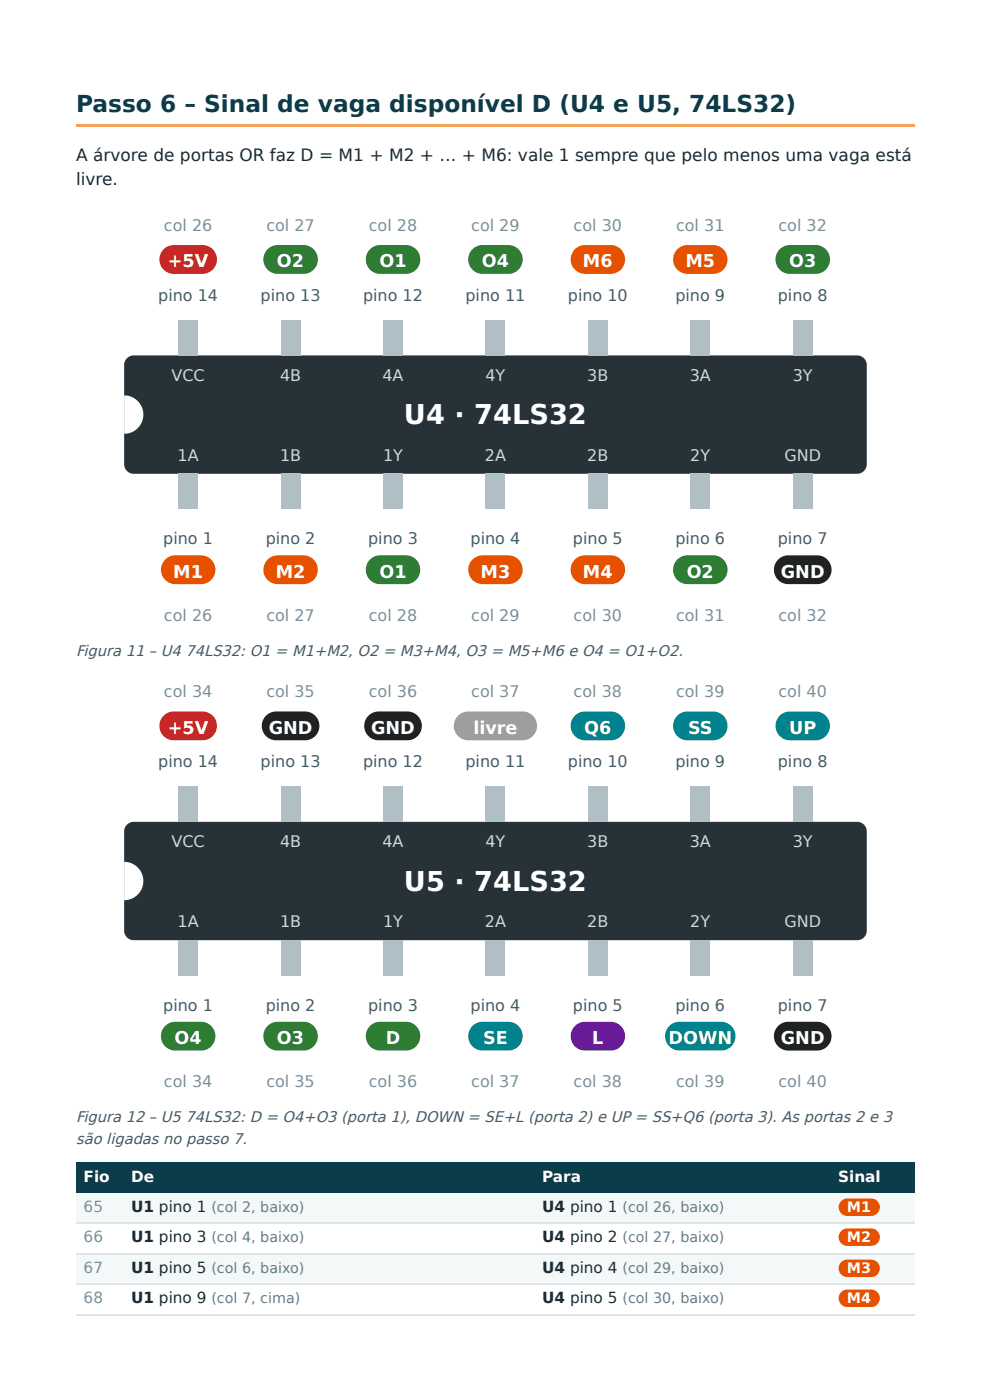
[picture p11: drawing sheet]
<svg xmlns="http://www.w3.org/2000/svg" width="210mm" height="297mm" viewBox="0 0 210 297" stroke-linecap="round" stroke-linejoin="round" font-family="sans-serif">
<path d="M16.1 26.5h177.8v.5h-177.8z" fill="#f4a259"/>
<g fill="#0b3c49">
<path d="M16.1 246.6h10.1v6.6h-10.1z"/>
<path d="M26.2 246.6h87v6.6h-87z"/>
<path d="M113.2 246.6h63v6.6h-63z"/>
<path d="M176.2 246.6h17.7v6.6h-17.7z"/>
</g>
<g fill="#f4f8f8">
<path d="M16.1 253.2h10.1v6.4h-10.1z"/>
<path d="M26.2 253.2h87v6.4h-87z"/>
<path d="M113.2 253.2h63v6.4h-63z"/>
<path d="M176.2 253.2h17.7v6.4h-17.7z"/>
<path d="M16.1 265.9h10.1v6.6h-10.1z"/>
<path d="M26.2 265.9h87v6.6h-87z"/>
<path d="M113.2 265.9h63v6.6h-63z"/>
<path d="M176.2 265.9h17.7v6.6h-17.7z"/>
</g>
<path d="M16.1 259.4h177.8M16.1 266h177.8M16.1 272.4h177.8M16.1 279h177.8" fill="none" stroke="#dde5e7" stroke-width=".26"/>
<path d="M26.9 76l.7-.4 .8-.2h153.3a2.04 2.04 0 0 1 2.1 2v21.1a2.04 2.04 0 0 1-2.1 2h-153.3a2.04 2.04 0 0 1-2.1-2v-21.1l.2-.7z" fill="#263238"/>
<path d="M26.3 83.9a4.1 4.1 0 0 1 4.1 4.1 4.1 4.1 0 0 1-4.1 4z" fill="#fff"/>
<path d="M37.9 100.5h4v7.5h-4z" fill="#b0bec5"/>
<path d="M35 118.7l.8-.6 1-.3h5.8a3.1 3.1 0 0 1 3.1 3.1 3.1 3.1 0 0 1-3.1 3h-5.4a3.1 3.1 0 0 1-2.8-1.9 3.1 3.1 0 0 1 .6-3.3z" fill="#e65100"/>
<path d="M59.6 100.5h4v7.5h-4z" fill="#b0bec5"/>
<path d="M56.7 118.7l.8-.6 1-.3h5.8a3.1 3.1 0 0 1 3.1 3.1 3.1 3.1 0 0 1-3.1 3h-5.4a3.1 3.1 0 0 1-2.8-1.9 3.1 3.1 0 0 1 .6-3.3z" fill="#e65100"/>
<path d="M81.3 100.5h4.1v7.5h-4.1z" fill="#b0bec5"/>
<path d="M78.5 118.7l.8-.6 .9-.3h5.8a3.1 3.1 0 0 1 3.1 3.1 3.1 3.1 0 0 1-3.1 3h-5.4a3.1 3.1 0 0 1-2.8-1.9 3.1 3.1 0 0 1 .7-3.3z" fill="#2e7d32"/>
<path d="M103 100.5h4.1v7.5h-4.1z" fill="#b0bec5"/>
<path d="M100.2 118.7l.8-.6 .9-.3h5.9a3.1 3.1 0 0 1 3 3.1 3.1 3.1 0 0 1-3 3h-5.5a3.1 3.1 0 0 1-2.8-1.9 3.1 3.1 0 0 1 .7-3.3z" fill="#e65100"/>
<path d="M124.7 100.5h4.1v7.5h-4.1z" fill="#b0bec5"/>
<path d="M121.9 118.7l.8-.6 .9-.3h5.9a3.1 3.1 0 0 1 3 3.1 3.1 3.1 0 0 1-3 3h-5.5a3.1 3.1 0 0 1-2.8-1.9 3.1 3.1 0 0 1 .7-3.3z" fill="#e65100"/>
<path d="M146.4 100.5h4.1v7.5h-4.1z" fill="#b0bec5"/>
<path d="M143.6 118.7l.8-.6 1-.3h5.8a3.1 3.1 0 0 1 3 3.1 3.1 3.1 0 0 1-3 3h-5.4a3.1 3.1 0 0 1-2.9-1.9 3.1 3.1 0 0 1 .7-3.3z" fill="#2e7d32"/>
<path d="M168.2 100.5h4v7.5h-4z" fill="#b0bec5"/>
<path d="M165 118.7l.8-.6 .9-.3h6.5a3.1 3.1 0 0 1 3.1 3.1 3.1 3.1 0 0 1-3.1 3h-6.1a3.1 3.1 0 0 1-2.8-1.9 3.1 3.1 0 0 1 .7-3.3z" fill="#212121"/>
<path d="M168.2 67.9h4v7.5h-4z" fill="#b0bec5"/>
<path d="M165.3 52.9l.8-.6 1-.3h5.8a3.1 3.1 0 0 1 3.1 3 3.1 3.1 0 0 1-3.1 3.1h-5.4a3.1 3.1 0 0 1-2.8-1.9 3.1 3.1 0 0 1 .6-3.3z" fill="#2e7d32"/>
<path d="M146.4 67.9h4.1v7.5h-4.1z" fill="#b0bec5"/>
<path d="M143.6 52.9l.8-.6 1-.3h5.8a3.1 3.1 0 0 1 3 3 3.1 3.1 0 0 1-3 3.1h-5.4a3.1 3.1 0 0 1-2.9-1.9 3.1 3.1 0 0 1 .7-3.3z" fill="#e65100"/>
<path d="M124.7 67.9h4.1v7.5h-4.1z" fill="#b0bec5"/>
<path d="M121.9 52.9l.8-.6 .9-.3h5.9a3.1 3.1 0 0 1 3 3 3.1 3.1 0 0 1-3 3.1h-5.5a3.1 3.1 0 0 1-2.8-1.9 3.1 3.1 0 0 1 .7-3.3z" fill="#e65100"/>
<path d="M103 67.9h4.1v7.5h-4.1z" fill="#b0bec5"/>
<path d="M100.2 52.9l.8-.6 .9-.3h5.9a3.1 3.1 0 0 1 3 3 3.1 3.1 0 0 1-3 3.1h-5.5a3.1 3.1 0 0 1-2.8-1.9 3.1 3.1 0 0 1 .7-3.3z" fill="#2e7d32"/>
<path d="M81.3 67.9h4.1v7.5h-4.1z" fill="#b0bec5"/>
<path d="M78.5 52.9l.8-.6 .9-.3h5.8a3.1 3.1 0 0 1 3.1 3 3.1 3.1 0 0 1-3.1 3.1h-5.4a3.1 3.1 0 0 1-2.8-1.9 3.1 3.1 0 0 1 .7-3.3z" fill="#2e7d32"/>
<path d="M59.6 67.9h4v7.5h-4z" fill="#b0bec5"/>
<path d="M56.7 52.9l.8-.6 1-.3h5.8a3.1 3.1 0 0 1 3.1 3 3.1 3.1 0 0 1-3.1 3.1h-5.4a3.1 3.1 0 0 1-2.8-1.9 3.1 3.1 0 0 1 .6-3.3z" fill="#2e7d32"/>
<path d="M37.9 67.9h4v7.5h-4z" fill="#b0bec5"/>
<path d="M34.7 52.9l.8-.6 .9-.3h6.5a3.1 3.1 0 0 1 3.1 3 3.1 3.1 0 0 1-3.1 3.1h-6.1a3.1 3.1 0 0 1-2.8-1.9 3.1 3.1 0 0 1 .7-3.3z" fill="#c62828"/>
<path d="M26.9 175l.7-.5 .8-.1h153.3a2.04 2.04 0 0 1 2.1 2v21a2.04 2.04 0 0 1-2.1 2.1h-153.3a2.04 2.04 0 0 1-2.1-2.1v-21l.2-.8z" fill="#263238"/>
<path d="M26.3 182.8a4.1 4.1 0 0 1 4.1 4.1 4.1 4.1 0 0 1-4.1 4.1z" fill="#fff"/>
<path d="M37.9 199.5h4v7.4h-4z" fill="#b0bec5"/>
<path d="M35 217.7l.8-.6 1-.3h5.8a3.1 3.1 0 0 1 3.1 3 3.1 3.1 0 0 1-3.1 3.1h-5.4a3.1 3.1 0 0 1-2.8-1.9 3.1 3.1 0 0 1 .6-3.3z" fill="#2e7d32"/>
<path d="M59.6 199.5h4v7.4h-4z" fill="#b0bec5"/>
<path d="M56.7 217.7l.8-.6 1-.3h5.8a3.1 3.1 0 0 1 3.1 3 3.1 3.1 0 0 1-3.1 3.1h-5.4a3.1 3.1 0 0 1-2.8-1.9 3.1 3.1 0 0 1 .6-3.3z" fill="#2e7d32"/>
<path d="M81.3 199.5h4.1v7.4h-4.1z" fill="#b0bec5"/>
<path d="M78.5 217.7l.8-.6 .9-.3h5.8a3.1 3.1 0 0 1 3.1 3 3.1 3.1 0 0 1-3.1 3.1h-5.4a3.1 3.1 0 0 1-2.8-1.9 3.1 3.1 0 0 1 .7-3.3z" fill="#2e7d32"/>
<path d="M103 199.5h4.1v7.4h-4.1z" fill="#b0bec5"/>
<path d="M100.2 217.7l.8-.6 .9-.3h5.9a3.1 3.1 0 0 1 3 3 3.1 3.1 0 0 1-3 3.1h-5.5a3.1 3.1 0 0 1-2.8-1.9 3.1 3.1 0 0 1 .7-3.3z" fill="#00838f"/>
<path d="M124.7 199.5h4.1v7.4h-4.1z" fill="#b0bec5"/>
<path d="M121.9 217.7l.8-.6 .9-.3h5.9a3.1 3.1 0 0 1 3 3 3.1 3.1 0 0 1-3 3.1h-5.5a3.1 3.1 0 0 1-2.8-1.9 3.1 3.1 0 0 1 .7-3.3z" fill="#6a1b9a"/>
<path d="M146.4 199.5h4.1v7.4h-4.1z" fill="#b0bec5"/>
<path d="M141.9 217.7l.8-.6 1.2-.3h9a3.1 3.1 0 0 1 3 3 3.1 3.1 0 0 1-3 3.1h-8.8a3.1 3.1 0 0 1-2.9-1.9 3.1 3.1 0 0 1 .7-3.3z" fill="#00838f"/>
<path d="M168.2 199.5h4v7.4h-4z" fill="#b0bec5"/>
<path d="M165 217.7l.8-.6 .9-.3h6.5a3.1 3.1 0 0 1 3.1 3 3.1 3.1 0 0 1-3.1 3.1h-6.1a3.1 3.1 0 0 1-2.8-1.9 3.1 3.1 0 0 1 .7-3.3z" fill="#212121"/>
<path d="M168.2 166.9h4v7.5h-4z" fill="#b0bec5"/>
<path d="M165.3 151.8l.8-.5 1-.3 5.8-.1a3.1 3.1 0 0 1 3.1 3.1 3.1 3.1 0 0 1-3.1 3.1h-5.4a3.1 3.1 0 0 1-2.8-1.9 3.1 3.1 0 0 1 .6-3.4z" fill="#00838f"/>
<path d="M146.4 166.9h4.1v7.5h-4.1z" fill="#b0bec5"/>
<path d="M143.6 151.8l.8-.5 1-.3 5.8-.1a3.1 3.1 0 0 1 3 3.1 3.1 3.1 0 0 1-3 3.1h-5.4a3.1 3.1 0 0 1-2.9-1.9 3.1 3.1 0 0 1 .7-3.4z" fill="#00838f"/>
<path d="M124.7 166.9h4.1v7.5h-4.1z" fill="#b0bec5"/>
<path d="M121.9 151.8l.8-.5 .9-.3 5.9-.1a3.1 3.1 0 0 1 3 3.1 3.1 3.1 0 0 1-3 3.1h-5.5a3.1 3.1 0 0 1-2.8-1.9 3.1 3.1 0 0 1 .7-3.4z" fill="#00838f"/>
<path d="M103 166.9h4.1v7.5h-4.1z" fill="#b0bec5"/>
<path d="M97.1 151.8l.8-.5 1.2-.3 11.7-.1a3.1 3.1 0 0 1 3.1 3.1 3.1 3.1 0 0 1-3.1 3.1h-11.5a3.1 3.1 0 0 1-2.8-1.9 3.1 3.1 0 0 1 .6-3.4z" fill="#9e9e9e"/>
<path d="M81.3 166.9h4.1v7.5h-4.1z" fill="#b0bec5"/>
<path d="M78.1 151.8l.8-.5 1-.3 6.5-.1a3.1 3.1 0 0 1 3 3.1 3.1 3.1 0 0 1-3 3.1h-6.1a3.1 3.1 0 0 1-2.9-1.9 3.1 3.1 0 0 1 .7-3.4z" fill="#212121"/>
<path d="M59.6 166.9h4v7.5h-4z" fill="#b0bec5"/>
<path d="M56.4 151.8l.8-.5 1-.3 6.5-.1a3.1 3.1 0 0 1 3 3.1 3.1 3.1 0 0 1-3 3.1h-6.1a3.1 3.1 0 0 1-2.9-1.9 3.1 3.1 0 0 1 .7-3.4z" fill="#212121"/>
<path d="M37.9 166.9h4v7.5h-4z" fill="#b0bec5"/>
<path d="M34.7 151.8l.8-.5 .9-.3 6.5-.1a3.1 3.1 0 0 1 3.1 3.1 3.1 3.1 0 0 1-3.1 3.1h-6.1a3.1 3.1 0 0 1-2.8-1.9 3.1 3.1 0 0 1 .7-3.4z" fill="#c62828"/>
<g fill="#e65100">
<path d="M178.3 254.8l.6-.4 .6-.1h5.2a1.85 1.85 0 0 1 1.8 1.8 1.85 1.85 0 0 1-1.8 1.9h-5a1.85 1.85 0 0 1-1.8-1.2 1.85 1.85 0 0 1 .4-2z"/>
<path d="M178.3 261.2l.6-.4 .6-.2h5.2a1.85 1.85 0 0 1 1.8 1.9 1.85 1.85 0 0 1-1.8 1.8h-5a1.85 1.85 0 0 1-1.8-1.1 1.85 1.85 0 0 1 .4-2z"/>
<path d="M178.3 267.8l.6-.4 .6-.2h5.2a1.85 1.85 0 0 1 1.8 1.9 1.85 1.85 0 0 1-1.8 1.8h-5a1.85 1.85 0 0 1-1.8-1.1 1.85 1.85 0 0 1 .4-2z"/>
<path d="M178.3 274.1l.6-.4 .6-.1h5.2a1.85 1.85 0 0 1 1.8 1.8 1.85 1.85 0 0 1-1.8 1.9h-5a1.85 1.85 0 0 1-1.8-1.2 1.85 1.85 0 0 1 .4-2z"/>
</g>
<g font-size="5.8" fill="#fff">
<text x="85.6" y="90">U4 · 74LS32</text>
<text x="85.6" y="188.9">U5 · 74LS32</text>
</g>
<text font-size="4.9" fill="#0b3c49" x="16.1" y="23.8">Passo 6 – Sinal de vaga disponível D (U4 e U5, 74LS32)</text>
<g font-size="3.7" fill="#fff">
<text x="35.6" y="56.7">+5V</text>
<text x="58.7" y="56.7">O2</text>
<text x="80.4" y="56.7">O1</text>
<text x="102.2" y="56.7">O4</text>
<text x="123.6" y="56.7">M6</text>
<text x="145.3" y="56.7">M5</text>
<text x="167.3" y="56.7">O3</text>
<text x="36.7" y="122.6">M1</text>
<text x="58.5" y="122.6">M2</text>
<text x="80.4" y="122.6">O1</text>
<text x="101.9" y="122.6">M3</text>
<text x="123.6" y="122.6">M4</text>
<text x="145.6" y="122.6">O2</text>
<text x="165.5" y="122.6">GND</text>
<text x="35.6" y="155.7">+5V</text>
<text x="57" y="155.7">GND</text>
<text x="78.7" y="155.7">GND</text>
<text x="100.4" y="155.7">livre</text>
<text x="123.9" y="155.7">Q6</text>
<text x="145.9" y="155.7">SS</text>
<text x="167.3" y="155.7">UP</text>
<text x="37" y="221.5">O4</text>
<text x="58.7" y="221.5">O3</text>
<text x="81.8" y="221.5">D</text>
<text x="102.4" y="221.5">SE</text>
<text x="125.6" y="221.5">L</text>
<text x="141.7" y="221.5">DOWN</text>
<text x="165.5" y="221.5">GND</text>
</g>
<g font-size="3.6" fill="#1a2b33">
<text x="16.1" y="34.1">A árvore de portas OR faz D = M1 + M2 + … + M6: vale 1 sempre que pelo menos uma vaga está</text>
<text x="16.1" y="39.2">livre.</text>
</g>
<g font-size="3.4" fill="#78909c">
<text x="34.8" y="48.9">col 26</text>
<text x="56.5" y="48.9">col 27</text>
<text x="78.2" y="48.9">col 28</text>
<text x="99.9" y="48.9">col 29</text>
<text x="121.6" y="48.9">col 30</text>
<text x="143.3" y="48.9">col 31</text>
<text x="165" y="48.9">col 32</text>
<text x="34.8" y="131.7">col 26</text>
<text x="56.5" y="131.7">col 27</text>
<text x="78.2" y="131.7">col 28</text>
<text x="99.9" y="131.7">col 29</text>
<text x="121.6" y="131.7">col 30</text>
<text x="143.3" y="131.7">col 31</text>
<text x="165" y="131.7">col 32</text>
<text x="34.8" y="147.9">col 34</text>
<text x="56.5" y="147.9">col 35</text>
<text x="78.2" y="147.9">col 36</text>
<text x="99.9" y="147.9">col 37</text>
<text x="121.6" y="147.9">col 38</text>
<text x="143.3" y="147.9">col 39</text>
<text x="165" y="147.9">col 40</text>
<text x="34.8" y="230.7">col 34</text>
<text x="56.5" y="230.7">col 35</text>
<text x="78.2" y="230.7">col 36</text>
<text x="99.9" y="230.7">col 37</text>
<text x="121.6" y="230.7">col 38</text>
<text x="143.3" y="230.7">col 39</text>
<text x="165" y="230.7">col 40</text>
</g>
<g font-size="3.4" fill="#455a64">
<text x="33.5" y="63.9">pino 14</text>
<text x="55.3" y="63.9">pino 13</text>
<text x="77" y="63.9">pino 12</text>
<text x="98.7" y="63.9">pino 11</text>
<text x="120.4" y="63.9">pino 10</text>
<text x="143.2" y="63.9">pino 9</text>
<text x="164.9" y="63.9">pino 8</text>
<text x="34.6" y="115.4">pino 1</text>
<text x="56.3" y="115.4">pino 2</text>
<text x="78" y="115.4">pino 3</text>
<text x="99.8" y="115.4">pino 4</text>
<text x="121.5" y="115.4">pino 5</text>
<text x="143.2" y="115.4">pino 6</text>
<text x="164.9" y="115.4">pino 7</text>
<text x="33.5" y="162.8">pino 14</text>
<text x="55.3" y="162.8">pino 13</text>
<text x="77" y="162.8">pino 12</text>
<text x="98.7" y="162.8">pino 11</text>
<text x="120.4" y="162.8">pino 10</text>
<text x="143.2" y="162.8">pino 9</text>
<text x="164.9" y="162.8">pino 8</text>
<text x="34.6" y="214.4">pino 1</text>
<text x="56.3" y="214.4">pino 2</text>
<text x="78" y="214.4">pino 3</text>
<text x="99.8" y="214.4">pino 4</text>
<text x="121.5" y="214.4">pino 5</text>
<text x="143.2" y="214.4">pino 6</text>
<text x="164.9" y="214.4">pino 7</text>
</g>
<g font-size="3.4" fill="#cfd8dc">
<text x="36.4" y="80.8">VCC</text>
<text x="59.4" y="80.8">4B</text>
<text x="81.1" y="80.8">4A</text>
<text x="102.9" y="80.8">4Y</text>
<text x="124.5" y="80.8">3B</text>
<text x="146.2" y="80.8">3A</text>
<text x="168.1" y="80.8">3Y</text>
<text x="37.7" y="97.8">1A</text>
<text x="59.4" y="97.8">1B</text>
<text x="81.2" y="97.8">1Y</text>
<text x="102.8" y="97.8">2A</text>
<text x="124.5" y="97.8">2B</text>
<text x="146.4" y="97.8">2Y</text>
<text x="166.3" y="97.8">GND</text>
<text x="36.4" y="179.8">VCC</text>
<text x="59.4" y="179.8">4B</text>
<text x="81.1" y="179.8">4A</text>
<text x="102.9" y="179.8">4Y</text>
<text x="124.5" y="179.8">3B</text>
<text x="146.2" y="179.8">3A</text>
<text x="168.1" y="179.8">3Y</text>
<text x="37.7" y="196.7">1A</text>
<text x="59.4" y="196.7">1B</text>
<text x="81.2" y="196.7">1Y</text>
<text x="102.8" y="196.7">2A</text>
<text x="124.5" y="196.7">2B</text>
<text x="146.4" y="196.7">2Y</text>
<text x="166.3" y="196.7">GND</text>
</g>
<g font-size="3.2" fill="#455a64">
<text x="16.1" y="139.2">Figura 11 – U4</text>
<text x="39.3" y="139.2">74LS32: O1 = M1+M2, O2 = M3+M4, O3 = M5+M6 e O4 = O1+O2.</text>
<text x="16.1" y="238.1">Figura 12 – U5</text>
<text x="39.3" y="238.1">74LS32: D = O4+O3 (porta 1), DOWN = SE+L (porta 2) e UP = SS+Q6 (porta 3). As portas 2 e 3</text>
<text x="16.1" y="242.6">são ligadas no passo 7.</text>
</g>
<g font-size="3.2" fill="#fff">
<text x="17.7" y="250.8">Fio</text>
<text x="27.8" y="250.8">De</text>
<text x="114.9" y="250.8">Para</text>
<text x="177.7" y="250.8">Sinal</text>
</g>
<g font-size="3.2" fill="#78909c">
<text x="17.7" y="257.2">65</text>
<text x="17.7" y="263.5">66</text>
<text x="17.7" y="270.1">67</text>
<text x="17.7" y="276.5">68</text>
</g>
<g font-size="3.2" fill="#1a2b33">
<text x="27.8" y="257.2">U1 pino 1 (col 2, baixo)</text>
<text x="114.9" y="257.2">U4 pino 1 (col 26, baixo)</text>
<text x="27.8" y="263.5">U1 pino 3 (col 4, baixo)</text>
<text x="114.9" y="263.5">U4 pino 2 (col 27, baixo)</text>
<text x="27.8" y="270.1">U1 pino 5 (col 6, baixo)</text>
<text x="114.9" y="270.1">U4 pino 4 (col 29, baixo)</text>
<text x="27.8" y="276.5">U1 pino 9 (col 7, cima)</text>
<text x="114.9" y="276.5">U4 pino 5 (col 30, baixo)</text>
</g>
<g font-size="3" fill="#fff">
<text x="179.6" y="257.2">M1</text>
<text x="179.6" y="263.5">M2</text>
<text x="179.6" y="270.1">M3</text>
<text x="179.6" y="276.5">M4</text>
</g>
</svg>
